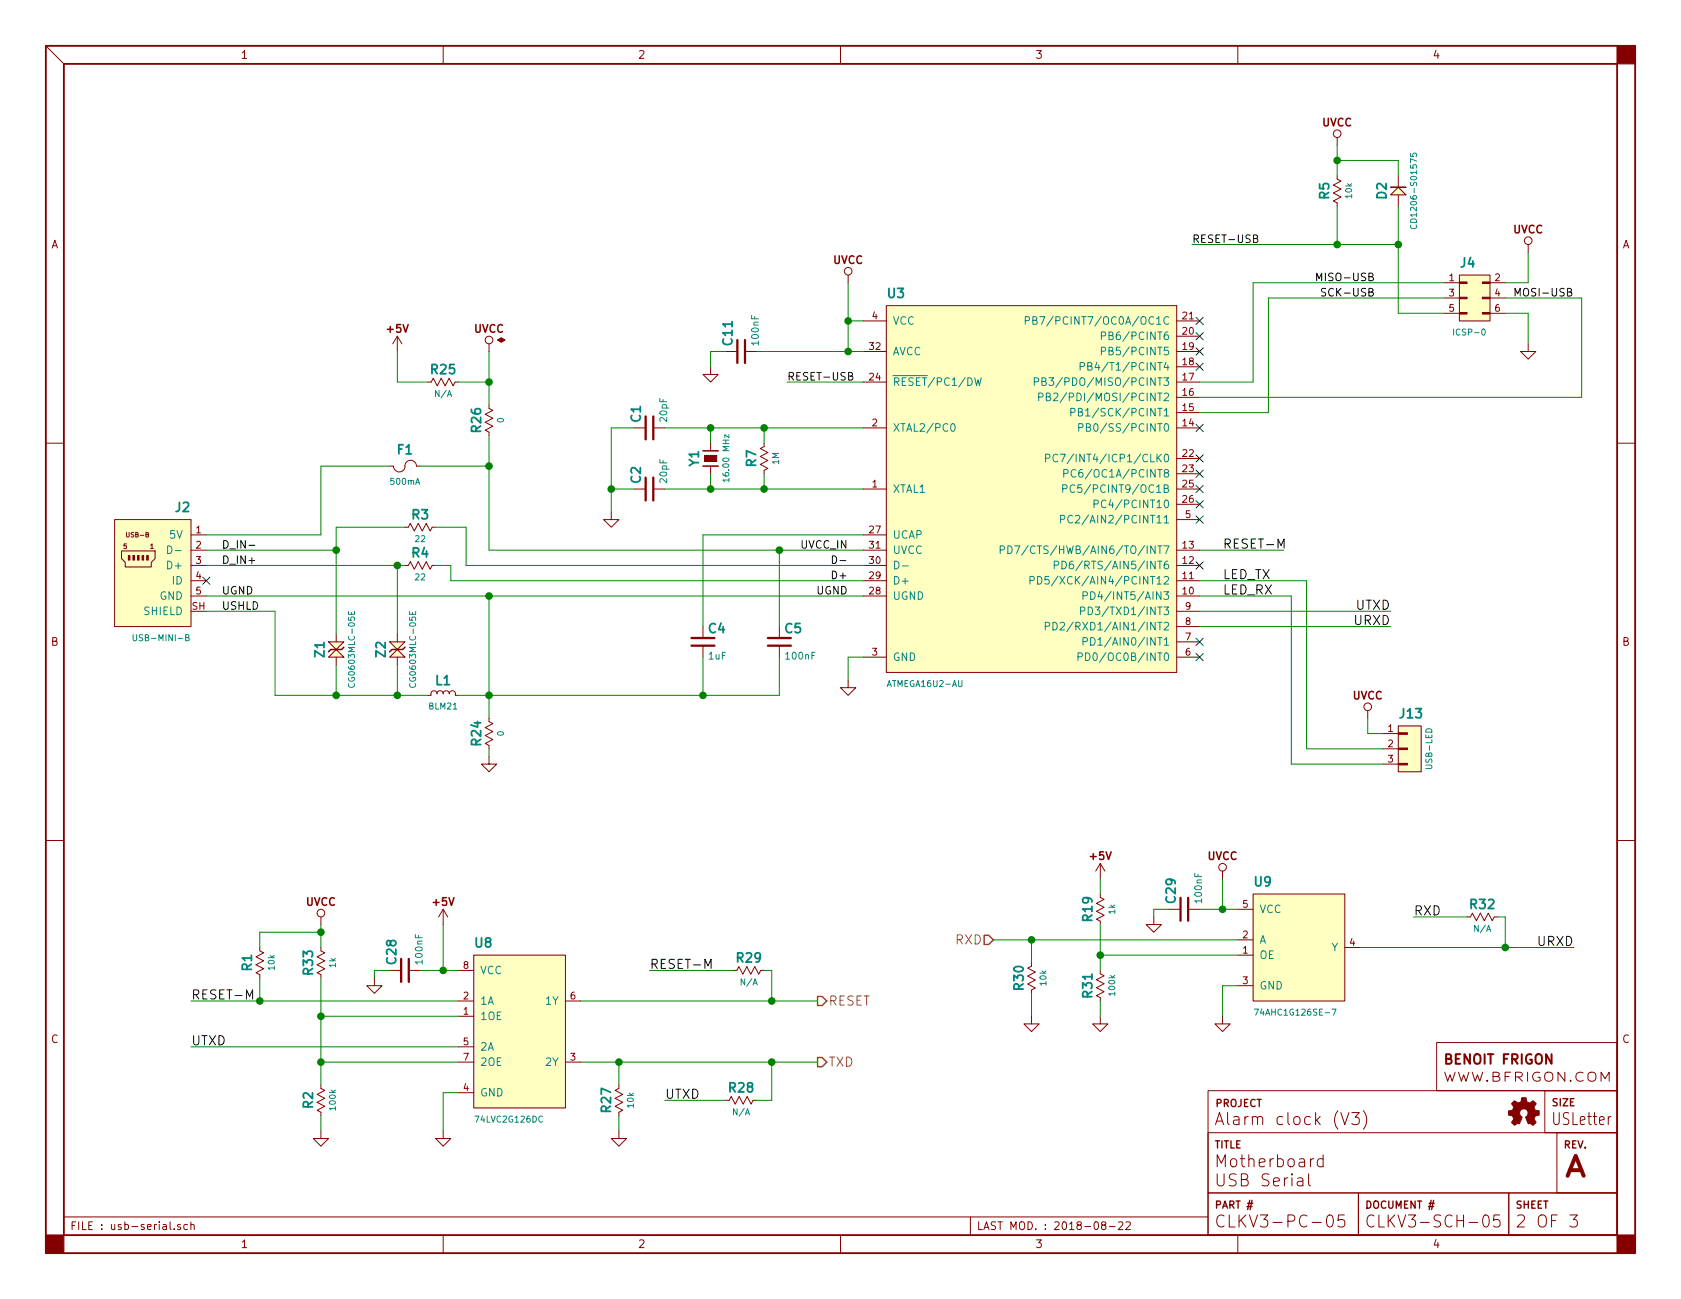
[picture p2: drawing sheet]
<svg xmlns="http://www.w3.org/2000/svg" width="279mm" height="216mm" viewBox="0 0 279 216" stroke-linecap="round" stroke-linejoin="round" font-family="sans-serif">
<g fill="none" stroke="#840000" stroke-width=".17">
<path d="M7.6 7.6l3 3M73.7 7.6v3M139.7 7.6v3M205.7 7.6v3M222.2 29.2v.6l.7 .3-1.3 .7 1.3 .6-1.3 .7 1.3 .6-1.3 .7 .6 .3v.6M222.2 22.9v1.2M232.4 31.1l1.3 1.3h-2.6zM232.4 29.2v1.9M232.4 32.4v1.9M66 55.9v2.5M66 55.9l-.7 1.3M66 55.9l.8 1.3"/>
<path d="M81.3 57.2v1.2M120.6 58.4h2M123.8 58.4h1.9M141 45.7v1.3M143.5 58.4h3.8M143.5 53.3h3.8M147.3 50.8h48.3v61h-48.3zM195.6 58.4h3.8M195.6 55.9h3.8M195.6 53.3h3.8M240 47h2.6M240 49.5h2.6"/>
<path d="M240 52.1h2.6M242.6 45.7h5v7.6h-5zM247.6 47h2.6M247.6 49.5h2.6M247.6 52.1h2.6M254 57.2v1.2h1.3l-1.3 1.3-1.3-1.3h1.3M254 40.6v1.3M7.6 73.7h3M64.8 77.5h.6a.98 .98 0 0 0 1.1 .9 .98 .98 0 0 0 .8-1.2 .96 .96 0 0 1 1.1-.7 .96 .96 0 0 1 .8 1h.6M71.1 63.5h.6l.3-.6 .7 1.2 .6-1.2 .7 1.2 .7-1.2 .6 1.2 .3-.6h.6M81.3 67.3v.6l.6 .3-1.3 .7 1.3 .6-1.3 .7 1.3 .6-1.3 .7 .7 .3v.6M105.4 71.1h1.9"/>
<path d="M108.6 71.1h1.9M118.1 61v1.2h1.3l-1.3 1.3-1.3-1.3h1.3M118.1 73.7v1.2M118.1 77.5v1.2M127 73.7v.5l-.6 .3 1.2 .7-1.2 .7 1.2 .6-1.2 .7 1.2 .7-.6 .3v.5M143.5 71.1h3.8M143.5 63.5h3.8M195.6 71.1h3.8M195.6 68.6h3.8M195.6 66h3.8M195.6 63.5h3.8M195.6 61h3.8"/>
<path d="M195.6 76.2h3.8M195.6 78.7h3.8M268.8 73.7h3M19 86.4h12.7v17.7h-12.7zM20.2 91.6h5.6v1.2l-.7 .7v.7h-4.3v-.7l-.6-.7zM31.7 88.9h2.6M31.7 91.4h2.6M31.7 94h2.6M31.7 96.5h2.6M31.7 99.1h2.6M67.3 87.6h.6l.3-.6 .7 1.3 .6-1.3 .7 1.3 .6-1.3 .7 1.3 .3-.7h.6M67.3 94h.6l.3-.7 .7 1.3 .6-1.3 .7 1.3 .6-1.3 .7 1.3 .3-.6h.6"/>
<path d="M101.6 85.1v1.3h1.3l-1.3 1.2-1.3-1.2h1.3M105.4 81.3h1.9M108.6 81.3h1.9M143.5 88.9h3.8M143.5 91.4h3.8M143.5 94h3.8M143.5 96.5h3.8M143.5 99.1h3.8M143.5 81.3h3.8M195.6 91.4h3.8M195.6 94h3.8M195.6 96.5h3.8"/>
<path d="M195.6 99.1h3.8M195.6 81.3h3.8M195.6 83.8h3.8M195.6 86.4h3.8M54.6 109.2l1.3-1.2 1.2 1.2zM54.6 106.7h2.5l-1.2 1.3zM55.9 105.4v1.3M55.9 109.2v1.3M64.8 109.2l1.2-1.2 1.3 1.2zM64.8 106.7h2.5l-1.3 1.3zM66 105.4v1.3M66 109.2v1.3"/>
<path d="M71.1 115.6h.5a.54 .54 0 0 1 .4-.8 .54 .54 0 0 1 .6 .5v-.1a.51 .51 0 0 1 .6-.4 .51 .51 0 0 1 .5 .5v-.1a.51 .51 0 0 1 .5-.4 .51 .51 0 0 1 .5 .5 .54 .54 0 0 1 .6-.5 .54 .54 0 0 1 .4 .8h.5M81.3 119.4v.5l.6 .4-1.3 .6 1.3 .7-1.3 .7 1.3 .6-1.3 .7 .7 .3v.6M116.8 104.1v1.9M116.8 107.3v1.9M129.5 104.1v1.9M129.5 107.3v1.9M141 113v1.3h1.2l-1.2 1.3-1.3-1.3h1.3M143.5 109.2h3.8M195.6 109.2h3.8M195.6 106.7h3.8M195.6 104.1h3.8M195.6 101.6h3.8"/>
<path d="M227.3 118.1v1.3M7.6 139.7h3M81.3 125.7v1.3h1.2l-1.2 1.3-1.3-1.3h1.3M229.9 121.9h2.5M229.9 124.5h2.5M229.9 127h2.5M232.4 120.7h3.8v7.6h-3.8zM268.8 139.7h3M43.2 157.5v.5l.6 .4-1.3 .6 1.3 .7-1.3 .7 1.3 .6-1.3 .7 .7 .3v.6M53.3 157.5v.5l.7 .4-1.3 .6 1.3 .7-1.3 .7 1.3 .6-1.3 .7 .6 .3v.6M53.3 152.4v1.3M73.7 151.1v2.6"/>
<path d="M73.7 151.1l-.8 1.3M73.7 151.1l.7 1.3M78.7 158.8h15.3v25.4h-15.3zM182.9 148.6v.5l.6 .4-1.3 .6 1.3 .7-1.3 .7 1.3 .6-1.3 .7 .7 .3v.6M182.9 143.5l-.8 1.3M182.9 143.5v2.6M182.9 143.5l.7 1.3M191.8 152.4v1.3h1.2l-1.2 1.2-1.3-1.2h1.3M194.3 151.1h1.9M197.5 151.1h1.9M203.2 144.8v1.3M205.7 158.8h2.6"/>
<path d="M205.7 156.2h2.6M205.7 151.1h2.6M208.3 148.6h15.2v17.8h-15.2zM223.5 157.5h2.6M243.8 152.4h.6l.3-.6 .7 1.2 .6-1.2 .7 1.2 .7-1.2 .6 1.2 .4-.6h.5M62.2 162.6v1.2h1.3l-1.3 1.3-1.2-1.3h1.2M64.8 161.3h1.9M67.9 161.3h1.9M76.2 168.9h2.5M76.2 166.4h2.5M76.2 176.5h2.5M76.2 174h2.5"/>
<path d="M76.2 161.3h2.5M94 166.4h2.5M94 176.5h2.5M121.9 161.3h.6l.3-.6 .7 1.2 .6-1.2 .7 1.2 .7-1.2 .6 1.2 .3-.6h.6M171.4 160v.6l-.6 .3 1.3 .7-1.3 .6 1.3 .7-1.3 .7 1.3 .6-.7 .3v.6M171.4 168.9v1.3h1.3l-1.3 1.3-1.2-1.3h1.2M182.9 161.3v.5l.6 .4-1.3 .6 1.3 .7-1.3 .7 1.3 .6-1.3 .7 .7 .3v.6M182.9 168.9v1.3h1.2l-1.2 1.3-1.3-1.3h1.3M203.2 168.9v1.3h1.3l-1.3 1.3-1.3-1.3h1.3M205.7 163.8h2.6M238.8 173.3h30v8h-30zM53.3 180.3v.6l.7 .3-1.3 .7 1.3 .6-1.3 .7 1.3 .7-1.3 .6 .6 .4v.5"/>
<path d="M53.3 188v1.2h1.3l-1.3 1.3-1.2-1.3h1.2M73.7 188v1.2h1.2l-1.2 1.3-1.3-1.3h1.3M76.2 181.6h2.5M102.9 180.3v.6l-.7 .3 1.3 .7-1.3 .6 1.3 .7-1.3 .7 1.3 .6-.6 .4v.5M102.9 188v1.2h1.2l-1.2 1.3-1.3-1.3h1.3M120.6 182.9h.6l.3-.7 .7 1.3 .7-1.3 .6 1.3 .7-1.3 .6 1.3 .4-.6h.5M200.8 188.3h68v10h-68zM200.8 181.3h68v24h-68zM200.8 198.3h25v7h-25zM202.3 193.9v-2l.7 1.4 .7-1.4v2M202.3 195.1v1.6l.4 .4 .6-.1 .2-.3v-1.6M204.7 192.7a.54 .54 0 0 1 .9 .3v.5a.54 .54 0 0 1-.6 .4 .54 .54 0 0 1-.5-.4v-.5z"/>
<path d="M205.5 195.2l-.8-.1a.48 .48 0 0 0-.4 .5 .48 .48 0 0 0 .4 .4 .73 .73 0 0 1 .8 .5 .49 .49 0 0 1-.4 .6l-.8-.1M206.1 192.6h.8M206.3 196h.7a.48 .48 0 0 0 .4-.4 .48 .48 0 0 0-.4-.5h-.7v2h.8a.55 .55 0 0 0 .4-.6 .55 .55 0 0 0-.5-.5M206.4 191.9v1.7l.1 .2 .4 .1M207.6 192.8a.5 .5 0 0 1 .8 .1v1M207.6 191.9v2M209.3 193.2l1-.1-.1-.4-.6-.1-.3 .3 .1 .9 .2 .1 .6-.1M210.9 195.2l-.7-.1a.48 .48 0 0 0-.4 .5 .48 .48 0 0 0 .4 .4 .7 .7 0 0 1 .7 .7l-.4 .4-.7-.1M211.1 192.6v1.3M211.7 192.6l-.4 .1-.2 .3M211.7 196.4l.9-.2-.1-.3-.5-.1-.3 .2 .1 1 .2 .1 .5-.1M212.3 192.7l.6-.1 .4 .4v.5l-.2 .3-.2 .1-.6-.1"/>
<path d="M212.3 191.9v2M213.5 195.8v1.3M214.1 195.8l-.4 .1-.2 .2M214.2 192.8a.53 .53 0 0 1 .5-.2 .53 .53 0 0 1 .4 .4v.5a.54 .54 0 0 1-.5 .4 .54 .54 0 0 1-.5-.4zM214.7 195.1v.1h.1l-.1-.1v.2M214.7 195.8v1.3M215.7 195.9l.2-.1 .6 .1 .1 .1v1.1M216 192.7l.2-.1 .5 .1 .1 .2v1M216.6 196.2l-.7 .1a.39 .39 0 0 0-.3 .4 .39 .39 0 0 0 .3 .4l.7-.1M216.8 193.1l-.6 .1a.39 .39 0 0 0-.3 .3 .39 .39 0 0 0 .3 .4l.6-.1M217.5 195.1v1.7l.3 .3M217.8 192.6v1.3"/>
<path d="M218.4 192.6a.5 .5 0 0 0-.6 .4M219.9 192.7l-.6-.1-.4 .4v.5l.2 .3 .2 .1 .6-.1M219.9 191.9v2M222.9 184.9l.6 2 .7-2M224.7 184.9h1.2l-.7 .8a.59 .59 0 0 1 .7 .4v.4l-.2 .3-.7 .1-.3-.2M225.8 198.3h25v7h-25zM226.6 184.6a2.37 2.37 0 0 1 0 3.1M250.8 198.3h18v7h-18zM256.8 181.3h12v7h-12zM258.8 188.3h10v10h-10zM267.8 185.6l-.3 .1-.2 .3M7.6 205.7h3"/>
<path d="M10.6 202.3h190.2M29 204.2v.2M30 203.6l-.3-.1-.2 .2 .1 .2 .4 .1v.3h-.5M31.2 203.6l-.4-.1-.2 .2v.5l.2 .2 .4-.1M31.7 203.6h.5l.1 .8M31.7 203.1v1.3M73.7 205.3v3M139.7 205.3v3M161.3 202.3v3M183.3 203.6l-.2-.1v-.3l.2-.1h.4l.1 .2-.1 .2-.4 .1-.2 .3v.3l.2 .2h.3l.2-.3v-.2l-.2-.3M184.4 203.9h.9M185.9 203.2l.5-.1 .2 .1v.2l-.7 1h.7"/>
<path d="M187.1 203.2l.5-.1 .2 .1 .1 .2-.8 1h.8M205.7 205.3v3M220.7 202.1a.47 .47 0 0 1 .5-.2 .47 .47 0 0 1 .3 .4 1.04 1.04 0 0 1-.5 1.6 1.23 1.23 0 0 1-.3-1.8zM223.4 201.9h-.9l-.1 1 .3-.2h.4l.3 .2v.8l-.3 .2h-.4l-.3-.2M246.6 202.1a.45 .45 0 0 1 .5-.2 .45 .45 0 0 1 .3 .4 1.05 1.05 0 0 1-.5 1.6 1.29 1.29 0 0 1-.3-1.8zM249.3 201.9h-1l-.1 1 .3-.2h.5l.3 .2v.8l-.3 .2h-.5l-.3-.2M260.9 201.9h1.3l-.7 .8a.59 .59 0 0 1 .7 .4v.5l-.4 .3h-.6l-.3-.2M268.8 205.7h3"/>
<circle cx="222.2" cy="22.2" r=".63"/>
<circle cx="81.3" cy="56.5" r=".63"/>
<circle cx="141" cy="45.1" r=".63"/>
<circle cx="254" cy="40" r=".63"/>
<circle cx="227.3" cy="117.5" r=".63"/>
<circle cx="53.3" cy="151.8" r=".63"/>
<circle cx="203.2" cy="144.1" r=".63"/>
</g>
<path d="M237.5 200h.9" fill="none" stroke="#840000" stroke-width=".23"/>
<path d="M7.6 7.6h264.2v200.7h-264.2zM10.6 10.6h258.2v194.7h-258.2z" fill="none" stroke="#840000" stroke-width=".3"/>
<g fill="#840000" stroke="#840000" stroke-width=".17">
<path d="M7.6 205.3h3v3h-3z"/>
<path d="M268.8 205.3h3v3h-3z"/>
<path d="M268.8 7.6h3v3h-3z"/>
<path d="M251.5 183.2a.29 .29 0 0 1 .2-.2 .29 .29 0 0 1 .3 .1l.3 .2a.66 .66 0 0 0 .6-.8v-.1h.7l.1 .4a.56 .56 0 0 0 .4 .5 .56 .56 0 0 0 .7-.3 .49 .49 0 0 1 .4 .3 .49 .49 0 0 1-.2 .6v.1a.54 .54 0 0 0 .7 .6h.1v.5a.3 .3 0 0 1-.1 .3 .3 .3 0 0 1-.3 0l-.2 .1-.2 .5 .1 .3a.28 .28 0 0 1 .2 .3 .28 .28 0 0 1-.2 .2l-.3 .2-.5-.3-.3 .1-.4-1.1a.73 .73 0 0 0 .4-1 .73 .73 0 0 0-1.1-.3 .73 .73 0 0 0-.1 1.1l.2 .2-.4 1.1-.3-.1-.3 .1a.3 .3 0 0 1-.3 .2 .3 .3 0 0 1-.2-.2l-.3-.3 .4-.5-.1-.4a.43 .43 0 0 0-.6-.2l-.2-.1v-.3a.27 .27 0 0 1 0-.4 .27 .27 0 0 1 .4 0l.3-.1 .2-.5-.4-.6z"/>
<path d="M24.4 92.3h.2v.8h-.2z"/>
<path d="M23.6 92.3h.3v.8h-.3z"/>
<path d="M22.9 92.3h.2v.8h-.2z"/>
<path d="M22.1 92.3h.3v.8h-.3z"/>
<path d="M21.3 92.3h.3v.8h-.3z"/>
<path d="M242.6 51.9h1.2v.3h-1.2z"/>
<path d="M242.6 49.4h1.2v.3h-1.2z"/>
<path d="M242.6 46.9h1.2v.2h-1.2z"/>
<path d="M246.4 51.9h1.2v.3h-1.2z"/>
<path d="M246.4 49.4h1.2v.3h-1.2z"/>
<path d="M246.4 46.9h1.2v.2h-1.2z"/>
<path d="M117.1 75.7h2v1h-2z"/>
<path d="M232.4 126.9h1.5v.2h-1.5z"/>
<path d="M232.4 124.3h1.5v.3h-1.5z"/>
<path d="M232.4 121.8h1.5v.2h-1.5z"/>
<path d="M82.7 56.5l.6-.4 .6 .4-.6 .4z"/>
</g>
<g fill="#ffffc2" stroke="#ffffc2" stroke-width=".17">
<path d="M19 86.4h12.7v17.7h-12.7z"/>
<path d="M147.3 50.8h48.3v61h-48.3z"/>
<path d="M242.6 45.7h5v7.6h-5z"/>
<path d="M54.6 109.2l1.3-1.2 1.2 1.2z"/>
<path d="M54.6 106.7h2.5l-1.2 1.3z"/>
<path d="M64.8 109.2l1.2-1.2 1.3 1.2z"/>
<path d="M64.8 106.7h2.5l-1.3 1.3z"/>
<path d="M232.4 120.7h3.8v7.6h-3.8z"/>
<path d="M232.4 31.1l1.3 1.3h-2.6z"/>
<path d="M78.7 158.8h15.3v25.4h-15.3z"/>
<path d="M208.3 148.6h15.2v17.8h-15.2z"/>
</g>
<g fill="none" stroke="#008484" stroke-width=".17">
<path d="M234.4 25.5v.5h.5l-.1-.1 .1-.3 .1-.1h.4l.1 .2-.1 .3M234.5 37.4a.47 .47 0 0 0 .4 .6 .47 .47 0 0 0 .5-.6M170.4 53.3l.6-.1 .1-.4-.2-.2h-.5v1.3M171.7 53.2h.5l.1-.2v-.2l-.2-.2h-.4v1.3h.5l.1-.1 .1-.3-.3-.3M172.8 52.6h.9l-.6 1.3M183.1 58.4l.6-.1v-.5l-.2-.1h-.4v1.3M183.1 55.8l.6-.1v-.4l-.2-.1h-.4v1.2M121.2 79.8h-1.1l.3 .3M121.2 72.2v.6l-.7-.6v.6M121.2 79.5v.6M158.1 70.5l.2-.1a.67 .67 0 0 1 .5 .6 .67 .67 0 0 1-.5 .7l-.2-.2-.1-.3zM162 62.8l.3 1.3 .3-1 .2 1 .3-1.3"/>
<path d="M171.9 63.4l.7-.1v-.4l-.2-.1h-.5v1.3M172.6 66l.7-.1 .1-.1-.1-.3-.2-.2h-.5v1.3M173.2 63.4l.5-.1 .2-.2-.1-.2-.2-.1h-.4v1.3h.5l.2-.2v-.3l-.3-.2M173.8 76.1h.6l.1-.2-.1-.3-.1-.1h-.5v1.3M173.9 65.9h.5l.2-.2-.1-.2-.2-.2h-.4v1.3h.5l.3-.2v-.2l-.4-.3M174.3 62.8h.8l-.4 .5 .4 .1v.4l-.2 .3-.6-.2M175.1 65.5l.5-.2 .2 .4v.2l-.7 .7h.7M175.8 75.6a.51 .51 0 0 0-.6 0 .51 .51 0 0 0-.2 .6 .46 .46 0 0 0 .3 .5 .46 .46 0 0 0 .5-.1M176.2 75.5h.9l-.6 1.3M176.8 78.7l.6-.1 .1-.1v-.3l-.2-.2h-.5v1.3M178 68.5l.6-.1v-.4l-.1-.1h-.5v1.2M178.8 78.2a.51 .51 0 0 0-.6 0 .51 .51 0 0 0-.2 .6 .46 .46 0 0 0 .3 .5 .46 .46 0 0 0 .5-.1"/>
<path d="M179.2 68.5l.6-.1 .1-.2-.1-.2-.1-.1h-.5v1.2h.5l.2-.1 .1-.3-.3-.2M179.3 71.1l.6-.1 .1-.5-.2-.1h-.5v1.3M179.5 60.9l.7-.1v-.4l-.2-.2h-.5v1.3M180.6 71h.5l.1-.2v-.3l-.2-.1h-.4v1.3h.5l.1-.1 .1-.4-.3-.2M180.8 60.9l.6-.1 .1-.2-.1-.2-.2-.2h-.4v1.3h.5l.2-.1v-.3l-.3-.2M27.9 90.7a.64 .64 0 0 1 .7 .7 .64 .64 0 0 1-.7 .6zM29.1 91.5h1M148.7 93.3a.64 .64 0 0 1 .7 .6 .64 .64 0 0 1-.7 .6zM150 94.1h1M166.2 91.4l.7-.1v-.4l-.2-.2h-.5v1.3M167.5 90.7a.64 .64 0 0 1 .7 .7 .64 .64 0 0 1-.7 .6zM168.7 90.7h.8l-.5 1.3"/>
<path d="M170.9 90.7l-1.1 1.6M171.2 96.5l.6-.1 .1-.5-.2-.1h-.5v1.3M172.5 95.8a.64 .64 0 0 1 .7 .6 .64 .64 0 0 1-.7 .7zM174.3 95.8h-.6v.6l.2-.1 .4 .1v.6l-.1 .1-.5-.1M175.2 93.9l.7-.1v-.4l-.2-.1h-.5v1.2M176.3 86.3h.6v-.5l-.1-.2h-.5v1.3M176.5 93.3a.64 .64 0 0 1 .7 .6 .64 .64 0 0 1-.7 .6zM176.6 81.2h.6l.2-.2-.1-.3-.2-.1h-.5v1.2M178.3 85.8a.55 .55 0 0 0-.8 .1 .55 .55 0 0 0 0 .7l.4 .3 .4-.1M178.3 93.3l-.4 .1-.2 .4 .1 .6 .2 .1h.3l.2-.2-.2-.5h-.3l-.3 .2M178.6 80.7a.51 .51 0 0 0-.6 0 .51 .51 0 0 0-.1 .6l.2 .5h.3l.2-.1M180 99l.7-.1v-.4l-.2-.2h-.5v1.3"/>
<path d="M181.3 98.3a.64 .64 0 0 1 .7 .7 .64 .64 0 0 1-.7 .6zM181.8 83.8l.6-.1 .1-.5-.2-.1h-.5v1.3M22.1 105.5v.8l.2 .2h.3l.1-.2v-.8M30.9 106l.4-.1v-.3l-.4-.1v1h.4l.1-.4-.2-.1M57.9 101.6v.5h1v-.5M58 113.6a.46 .46 0 0 0 .4 .7 .46 .46 0 0 0 .4-.7M58.4 101.8v.3M68.1 101.6v.5h1v-.5M68.1 113.6a.46 .46 0 0 0 .5 .7 .46 .46 0 0 0 .4-.7M68.6 101.8v.3M173.7 104.1l.6-.1 .1-.4-.2-.2h-.5v1.3M175 103.4a.64 .64 0 0 1 .7 .7 .64 .64 0 0 1-.7 .6z"/>
<path d="M176.2 103.6l.5-.2 .2 .4v.2l-.8 .7h.8M179.2 109.2l.6-.1 .1-.2-.1-.3-.1-.1h-.5v1.3M179.6 101.5h.6l.1-.5-.2-.1h-.5v1.3M180 106.6l.7-.1v-.4l-.2-.1h-.5v1.2M180.4 108.5a.64 .64 0 0 1 .8 .6 .64 .64 0 0 1-.8 .7zM180.9 100.9a.64 .64 0 0 1 .7 .6 .64 .64 0 0 1-.7 .7zM181.3 106a.64 .64 0 0 1 .7 .6 .64 .64 0 0 1-.7 .6zM208.5 167.7h.7l-.5 1M221.4 167.7h.7l-.5 1"/>
</g>
<path d="M231.1 31.1h2.6M116.8 77.5h2.6M116.8 74.9h2.6M57.1 107.6l-.3 .4h-1.8l-.4 .3M67.3 107.6l-.4 .4h-1.7l-.4 .3" fill="none" stroke="#840000" stroke-width=".25"/>
<g fill="none" stroke="#840000" stroke-width=".38">
<path d="M122.6 56.5v3.8M123.8 56.5v3.8M107.3 69.2v3.8M107.3 79.4v3.8M108.6 69.2v3.8M108.6 79.4v3.8M114.9 107.3h3.8M114.9 106h3.8M127.6 107.3h3.8M127.6 106h3.8M66.7 159.4v3.8M67.9 159.4v3.8"/>
<path d="M196.2 149.2v3.8M197.5 149.2v3.8"/>
</g>
<path d="M208.4 39.6h.5l.1-.2-.1-.2-.1-.2h-.4v1.3h.4l.2-.1 .1-.3-.3-.3M218.8 46.7v-1.3l.5 .9 .4-.9v1.3M220.3 48l-.4-.1-.2 .2v.4l.6 .2v.3l-.2 .2-.5-.1M260.5 48.5h.6v-.4l-.1-.2h-.5v1.3h.5l.3-.2v-.2l-.3-.3M141 62.5h.6l.1-.2-.1-.3-.1-.1h-.5v1.3h.5l.2-.2 .1-.3-.3-.2M41.4 90.6h.9M138.4 92.4a.64 .64 0 0 1 .7 .6 .64 .64 0 0 1-.7 .6zM139.6 93.2h1M212.4 91.1v-1.5l.5 1.1 .5-1.1v1.5M41 166v-1.5l.5 1.1 .5-1.1v1.5M117.2 161v-1.6l.5 1.1 .5-1.1v1.6" fill="none" stroke="#000" stroke-width=".17"/>
<g fill="none" stroke="#008400" stroke-width=".17">
<path d="M222.2 24.1v5.1M222.2 34.3v6.3M222.2 26.7h10.2v2.5M232.4 34.3v17.8h7.6M66 58.4v5.1h5.1M81.3 58.4v8.9M120.6 58.4h-2.5v2.6M125.7 58.4h17.8M141 53.3h2.5M141 47v11.4M198.1 40.6h34.3M240 47h-31.7v16.5h-8.9"/>
<path d="M240 49.5h-29.2v19.1h-11.4M250.2 49.5h12.7v16.5h-63.5M250.2 52.1h3.8v5.1M254 41.9v5.1h-3.8M64.8 77.5h-11.5v11.4h-19M69.8 77.5h11.5M76.2 63.5h5.1M81.3 72.4v19h62.2M105.4 71.1h-3.8v14M110.5 71.1h33M118.1 71.1v2.6M118.1 78.7v2.6"/>
<path d="M127 71.1v2.6M127 78.7v2.6M130.8 63.5h12.7M34.3 94h33M34.3 91.4h21.6M34.3 99.1h109.2M66 94v11.4M67.3 87.6h-11.4v17.8M72.4 94h2.5v2.5h68.6M72.4 87.6h5.1v6.4h66M81.3 99.1v20.3M101.6 81.3h3.8"/>
<path d="M110.5 81.3h33M129.5 91.4v12.7M143.5 88.9h-26.7v15.2M199.4 91.4h14M199.4 96.5h17.8v28h12.7M199.4 99.1h15.2v27.9h15.3M34.3 101.6h11.4v14h25.4M55.9 110.5v5.1M66 110.5v5.1M116.8 109.2v6.4M129.5 109.2v6.4h-53.3M143.5 109.2h-2.5v3.8"/>
<path d="M199.4 101.6h31.7M199.4 104.1h31.7M227.3 119.4v2.5h2.6M81.3 124.5v1.2M53.3 153.7v3.8M53.3 154.9h-10.1v2.6M73.7 153.7v7.6M165.1 156.2h40.6M171.4 156.2v3.8M182.9 158.8h22.8M182.9 146.1v2.5M182.9 153.7v7.6"/>
<path d="M194.3 151.1h-2.5v1.3M199.4 151.1h6.3M203.2 146.1v5M226.1 157.5h35.5M234.9 152.4h8.9M248.9 152.4h1.3v5.1M31.7 166.4h44.5M31.7 174h44.5M43.2 162.6v3.8M53.3 162.6v17.7M53.3 176.5h22.9M53.3 168.9h22.9"/>
<path d="M64.8 161.3h-2.6v1.3M69.8 161.3h6.4M96.5 166.4h39.4M96.5 176.5h39.4M102.9 176.5v3.8M107.9 161.3h14M127 161.3h1.3v5.1M128.3 176.5v6.4h-2.6M171.4 165.1v3.8M182.9 166.4v2.5M205.7 163.8h-2.5v5.1M53.3 185.4v2.6"/>
<path d="M76.2 181.6h-2.5v6.4M102.9 185.4v2.6M110.5 182.9h10.1"/>
</g>
<g fill="#008400" stroke="#008400" stroke-width=".25">
<circle cx="118.1" cy="71.1" r=".51"/>
<circle cx="101.6" cy="81.3" r=".51"/>
<circle cx="66" cy="94" r=".51"/>
<circle cx="55.9" cy="91.4" r=".51"/>
<circle cx="55.9" cy="115.6" r=".51"/>
<circle cx="66" cy="115.6" r=".51"/>
<circle cx="129.5" cy="91.4" r=".51"/>
<circle cx="81.3" cy="115.6" r=".51"/>
<circle cx="127" cy="71.1" r=".51"/>
<circle cx="141" cy="58.4" r=".51"/>
<circle cx="141" cy="53.3" r=".51"/>
<circle cx="118.1" cy="81.3" r=".51"/>
<circle cx="127" cy="81.3" r=".51"/>
<circle cx="116.8" cy="115.6" r=".51"/>
<circle cx="81.3" cy="99.1" r=".51"/>
<circle cx="222.3" cy="40.6" r=".51"/>
<circle cx="232.4" cy="40.6" r=".51"/>
<circle cx="222.3" cy="26.7" r=".51"/>
<circle cx="102.9" cy="176.5" r=".51"/>
<circle cx="43.2" cy="166.4" r=".51"/>
<circle cx="171.5" cy="156.2" r=".51"/>
<circle cx="73.7" cy="161.3" r=".51"/>
<circle cx="203.2" cy="151.1" r=".51"/>
<circle cx="128.3" cy="176.5" r=".51"/>
<circle cx="128.3" cy="166.4" r=".51"/>
<circle cx="250.2" cy="157.5" r=".51"/>
<circle cx="53.3" cy="176.5" r=".51"/>
<circle cx="81.3" cy="63.5" r=".51"/>
<circle cx="81.3" cy="77.5" r=".51"/>
<circle cx="53.3" cy="154.9" r=".51"/>
<circle cx="53.3" cy="168.9" r=".51"/>
<circle cx="182.9" cy="158.8" r=".51"/>
</g>
<g fill="none" stroke="#000084" stroke-width=".17">
<path d="M198.8 52.7l1.2 1.2M198.8 55.3l1.2 1.2M198.8 57.8l1.2 1.2M200 52.7l-1.2 1.2M200 55.3l-1.2 1.2M200 57.8l-1.2 1.2M198.8 60.4l1.2 1.2M198.8 70.5l1.2 1.2M198.8 75.6l1.2 1.2M198.8 78.1l1.2 1.2M200 60.4l-1.2 1.2M200 70.5l-1.2 1.2"/>
<path d="M200 75.6l-1.2 1.2M200 78.1l-1.2 1.2M33.7 95.9l1.2 1.2M34.9 95.9l-1.2 1.2M198.8 80.7l1.2 1.2M198.8 83.2l1.2 1.2M198.8 85.8l1.2 1.2M198.8 93.4l1.2 1.2M200 80.7l-1.2 1.2M200 83.2l-1.2 1.2M200 85.8l-1.2 1.2M200 93.4l-1.2 1.2"/>
<path d="M198.8 106.1l1.2 1.2M198.8 108.6l1.2 1.2M200 106.1l-1.2 1.2M200 108.6l-1.2 1.2M219.1 158.1l1.2 1.3M220.3 158.1l-1.2 1.3"/>
</g>
<path d="M163.6 155.4h.7l.8 .8-.8 .8h-.7zM135.9 165.6h.8l.7 .8-.7 .7h-.8zM135.9 175.8h.8l.7 .7-.7 .8h-.8z" fill="none" stroke="#848400" stroke-width=".25"/>
<text font-size="4.6" fill="#840000" x="259.8" y="195.6">A</text>
<g font-size="2.8" fill="#840000">
<text x="201.8" y="187">Alarm clock (V3)</text>
<text x="257.8" y="187">USLetter</text>
<text x="201.8" y="204">CLKV3-PC-05</text>
<text x="226.8" y="204">CLKV3-SCH-05</text>
<text x="251.8" y="204">2 OF 3</text>
</g>
<text font-size="2.2" fill="#840000" x="239.8" y="176.9">BENOIT FRIGON</text>
<g font-size="2.1" fill="#008484">
<text x="220.9" y="33.1" transform="rotate(-90 220.9 33.1)">R5</text>
<text x="230.5" y="33.1" transform="rotate(-90 230.5 33.1)">D2</text>
<text x="242.8" y="44.4">J4</text>
<text x="147.6" y="49.5">U3</text>
<text x="121.7" y="57.3" transform="rotate(-90 121.7 57.3)">C11</text>
<text x="71.7" y="62.2">R25</text>
<text x="80" y="71.8" transform="rotate(-90 80 71.8)">R26</text>
<text x="106.5" y="70.1" transform="rotate(-90 106.5 70.1)">C1</text>
<text x="66.1" y="75.5">F1</text>
<text x="116.2" y="77.5" transform="rotate(-90 116.2 77.5)">Y1</text>
<text x="125.7" y="77.5" transform="rotate(-90 125.7 77.5)">R7</text>
<text x="106.5" y="80.3" transform="rotate(-90 106.5 80.3)">C2</text>
<text x="29.2" y="85.1">J2</text>
<text x="68.5" y="86.3">R3</text>
<text x="68.5" y="92.7">R4</text>
<text x="117.8" y="105.2">C4</text>
<text x="130.5" y="105.2">C5</text>
<text x="53.9" y="109.2" transform="rotate(-90 53.9 109.2)">Z1</text>
<text x="64.1" y="109.2" transform="rotate(-90 64.1 109.2)">Z2</text>
<text x="72.4" y="113.9">L1</text>
<text x="232.8" y="119.4">J13</text>
<text x="80" y="123.9" transform="rotate(-90 80 123.9)">R24</text>
<text x="208.5" y="147.3">U9</text>
<text x="181.6" y="153.1" transform="rotate(-90 181.6 153.1)">R19</text>
<text x="195.4" y="150" transform="rotate(-90 195.4 150)">C29</text>
<text x="244.4" y="151.1">R32</text>
<text x="41.9" y="161.3" transform="rotate(-90 41.9 161.3)">R1</text>
<text x="52" y="162" transform="rotate(-90 52 162)">R33</text>
<text x="65.9" y="160.2" transform="rotate(-90 65.9 160.2)">C28</text>
<text x="79" y="157.5">U8</text>
<text x="122.5" y="160">R29</text>
<text x="170.1" y="164.5" transform="rotate(-90 170.1 164.5)">R30</text>
<text x="181.6" y="165.8" transform="rotate(-90 181.6 165.8)">R31</text>
<text x="52" y="184.2" transform="rotate(-90 52 184.2)">R2</text>
<text x="101.5" y="184.8" transform="rotate(-90 101.5 184.8)">R27</text>
<text x="121.3" y="181.6">R28</text>
</g>
<g font-size="2.1">
<text x="203.2" y="91.2">RESET-M</text>
<text x="203.2" y="96.3">LED_TX</text>
<text x="203.2" y="98.8">LED_RX</text>
<text x="225.4" y="101.3">UTXD</text>
<text x="225.1" y="103.9">URXD</text>
<text x="234.9" y="152.1">RXD</text>
<text x="107.9" y="161">RESET-M</text>
<text x="255.6" y="157.2">URXD</text>
<text x="31.7" y="166.1">RESET-M</text>
<text x="31.7" y="173.7">UTXD</text>
<text x="110.5" y="182.6">UTXD</text>
</g>
<g font-size="2.1" fill="#848400">
<text x="158.9" y="157">RXD</text>
<text x="137.7" y="167.1">RESET</text>
<text x="137.7" y="177.3">TXD</text>
</g>
<text font-size="2.1" fill="#840000" x="239.8" y="179.8">WWW.BFRIGON.COM</text>
<g font-size="1.8" fill="#840000">
<text x="40.2" y="9.8">1</text>
<text x="106.2" y="9.8">2</text>
<text x="172.2" y="9.8">3</text>
<text x="238.3" y="9.8">4</text>
<text x="219.8" y="21">UVCC</text>
<text x="8.5" y="41.3">A</text>
<text x="251.5" y="38.8">UVCC</text>
<text x="269.6" y="41.3">A</text>
<text x="138.5" y="43.9">UVCC</text>
<text x="64.4" y="55.3">+5V</text>
<text x="78.8" y="55.3">UVCC</text>
<text x="8.5" y="107.3">B</text>
<text x="269.6" y="107.3">B</text>
<text x="224.8" y="116.3">UVCC</text>
<text x="181.3" y="142.9">+5V</text>
<text x="200.7" y="142.9">UVCC</text>
<text x="50.9" y="150.5">UVCC</text>
<text x="72.1" y="150.5">+5V</text>
<text x="8.5" y="173.4">C</text>
<text x="269.6" y="173.4">C</text>
<text x="11.6" y="204.4">FILE : usb-serial.sch</text>
<text x="40.2" y="207.4">1</text>
<text x="106.2" y="207.4">2</text>
<text x="162.3" y="204.4">LAST MOD. : 2018-08-22</text>
<text x="172.2" y="207.4">3</text>
<text x="238.3" y="207.4">4</text>
</g>
<g font-size="1.8">
<text x="198.1" y="40.4">RESET-USB</text>
<text x="219.8" y="46.7">MISO-USB</text>
<text x="220.5" y="49.3">SCK-USB</text>
<text x="251.5" y="49.3">MOSI-USB</text>
<text x="130.8" y="63.2">RESET-USB</text>
<text x="36.8" y="91.2">D_IN-</text>
<text x="36.8" y="93.7">D_IN+</text>
<text x="133.2" y="91.2">UVCC_IN</text>
<text x="36.8" y="98.8">UGND</text>
<text x="36.8" y="101.3">USHLD</text>
<text x="135.8" y="98.8">UGND</text>
<text x="138.7" y="96.3">D+</text>
</g>
<g font-size="1.8" fill="#008484">
<text x="148.3" y="54">VCC</text>
<text x="173.5" y="54">PB7/PCINT7/OC0A/OC1C</text>
<text x="148.3" y="59.1">AVCC</text>
<text x="184.4" y="59.1">PB5/PCINT5</text>
<text x="184.4" y="56.5">PB6/PCINT6</text>
<text x="148.3" y="64.1">RESET/PC1/DW</text>
<text x="175" y="64.1">PB3/PDO/MISO/PCINT3</text>
<text x="181.8" y="61.6">PB4/T1/PCINT4</text>
<text x="148.3" y="71.8">XTAL2/PC0</text>
<text x="175.9" y="66.7">PB2/PDI/MOSI/PCINT2</text>
<text x="180.1" y="69.2">PB1/SCK/PCINT1</text>
<text x="181.5" y="71.8">PB0/SS/PCINT0</text>
<text x="177.3" y="76.8">PC7/INT4/ICP1/CLK0</text>
<text x="148.3" y="81.9">XTAL1</text>
<text x="178.9" y="79.4">PC6/OC1A/PCINT8</text>
<text x="178.9" y="81.9">PC5/PCINT9/OC1B</text>
<text x="28.3" y="89.5">5V</text>
<text x="148.3" y="89.5">UCAP</text>
<text x="178.8" y="87">PC2/AIN2/PCINT11</text>
<text x="183.4" y="84.5">PC4/PCINT10</text>
<text x="28.2" y="94.6">D+</text>
<text x="148.3" y="92.1">UVCC</text>
<text x="170.6" y="92.1">PD7/CTS/HWB/AIN6/TO/INT7</text>
<text x="178.3" y="94.6">PD6/RTS/AIN5/INT6</text>
<text x="26.5" y="99.7">GND</text>
<text x="28.7" y="97.2">ID</text>
<text x="148.3" y="99.7">UGND</text>
<text x="148.3" y="97.2">D+</text>
<text x="174.6" y="97.2">PD5/XCK/AIN4/PCINT12</text>
<text x="182.3" y="99.7">PD4/INT5/AIN3</text>
<text x="24" y="102.2">SHIELD</text>
<text x="177.1" y="104.8">PD2/RXD1/AIN1/INT2</text>
<text x="181.8" y="102.2">PD3/TXD1/INT3</text>
<text x="182.3" y="107.3">PD1/AIN0/INT1</text>
<text x="148.3" y="109.9">GND</text>
<text x="181.4" y="109.9">PD0/OC0B/INT0</text>
<text x="209.3" y="151.8">VCC</text>
<text x="79.8" y="161.9">VCC</text>
<text x="209.3" y="159.4">OE</text>
<text x="209.3" y="156.8">A</text>
<text x="221.3" y="158.1">Y</text>
<text x="79.8" y="167">1A</text>
<text x="90.8" y="167">1Y</text>
<text x="209.3" y="164.5">GND</text>
<text x="79.8" y="169.5">1OE</text>
<text x="79.8" y="174.6">2A</text>
<text x="79.8" y="177.2">2OE</text>
<text x="90.8" y="177.2">2Y</text>
<text x="79.8" y="182.2">GND</text>
</g>
<g font-size="1.7" fill="#840000">
<text x="201.9" y="184">PROJECT</text>
<text x="257.8" y="183.8">SIZE</text>
<text x="201.8" y="190.9">TITLE</text>
<text x="259.8" y="190.9">REV.</text>
<text x="201.8" y="200.9">PART #</text>
<text x="226.8" y="200.9">DOCUMENT #</text>
<text x="251.8" y="200.9">SHEET</text>
</g>
<g font-size="1.6" fill="#840000">
<text x="240.9" y="46.7">1</text>
<text x="248.5" y="46.7">2</text>
<text x="145" y="53.1">4</text>
<text x="196.6" y="53.1">21</text>
<text x="240.9" y="49.3">3</text>
<text x="240.9" y="51.8">5</text>
<text x="248.5" y="49.3">4</text>
<text x="248.5" y="51.8">6</text>
<text x="144.5" y="58.2">32</text>
<text x="196.6" y="58.2">19</text>
<text x="196.6" y="55.6">20</text>
<text x="144.5" y="63.2">24</text>
<text x="196.6" y="65.8">16</text>
<text x="196.6" y="63.2">17</text>
<text x="196.6" y="60.7">18</text>
<text x="145" y="70.9">2</text>
<text x="196.6" y="70.9">14</text>
<text x="196.6" y="68.3">15</text>
<text x="196.6" y="75.9">22</text>
<text x="145" y="81">1</text>
<text x="196.6" y="78.5">23</text>
<text x="196.6" y="81">25</text>
<text x="196.6" y="83.6">26</text>
<text x="32.6" y="88.6">1</text>
<text x="144.5" y="88.6">27</text>
<text x="197.1" y="86.1">5</text>
<text x="32.6" y="91.2">2</text>
<text x="32.6" y="93.7">3</text>
<text x="144.5" y="93.7">30</text>
<text x="144.5" y="91.2">31</text>
<text x="196.6" y="93.7">12</text>
<text x="196.6" y="91.2">13</text>
<text x="31.9" y="101.3">SH</text>
<text x="32.6" y="96.3">4</text>
<text x="32.6" y="98.8">5</text>
<text x="144.5" y="98.8">28</text>
<text x="144.5" y="96.3">29</text>
<text x="196.6" y="98.8">10</text>
<text x="196.6" y="96.3">11</text>
<text x="197.1" y="101.3">9</text>
<text x="197.1" y="106.4">7</text>
<text x="197.1" y="103.9">8</text>
<text x="145" y="109">3</text>
<text x="197.1" y="109">6</text>
<text x="230.7" y="121.7">1</text>
<text x="230.7" y="124.2">2</text>
<text x="230.7" y="126.7">3</text>
<text x="206.6" y="156">2</text>
<text x="206.6" y="150.9">5</text>
<text x="77" y="161">8</text>
<text x="206.6" y="158.5">1</text>
<text x="224.4" y="157.2">4</text>
<text x="77" y="166.1">2</text>
<text x="94.8" y="166.1">6</text>
<text x="206.6" y="163.6">3</text>
<text x="77" y="168.7">1</text>
<text x="77" y="173.7">5</text>
<text x="77" y="176.3">7</text>
<text x="94.8" y="176.3">3</text>
<text x="77" y="181.4">4</text>
</g>
<g font-size="1.6" fill="#008484">
<text x="126.1" y="57.2" transform="rotate(-90 126.1 57.2)">100nF</text>
<text x="110.9" y="70" transform="rotate(-90 110.9 70)">20pF</text>
<text x="110.9" y="80.2" transform="rotate(-90 110.9 80.2)">20pF</text>
<text x="117.8" y="109.6">1uF</text>
<text x="130.7" y="109.6">100nF</text>
<text x="199.8" y="149.9" transform="rotate(-90 199.8 149.9)">100nF</text>
<text x="70.2" y="160.1" transform="rotate(-90 70.2 160.1)">100nF</text>
</g>
<g font-size="1.4" fill="#008484">
<text x="224.7" y="32.9" transform="rotate(-90 224.7 32.9)">10k</text>
<text x="235.5" y="37" transform="rotate(-90 235.5 37)">CD1206-S01575</text>
<text x="241.9" y="55.8">ICSP-0</text>
<text x="72.4" y="66">N/A</text>
<text x="83.7" y="70.2" transform="rotate(-90 83.7 70.2)">0</text>
<text x="129.5" y="77.2" transform="rotate(-90 129.5 77.2)">1M</text>
<text x="65" y="80.6">500mA</text>
<text x="121.2" y="79.6" transform="rotate(-90 121.2 79.6)">16.00 MHz</text>
<text x="69.1" y="90.1">22</text>
<text x="69.1" y="96.4">22</text>
<text x="22.8" y="106.6">USB-MINI-B</text>
<text x="59" y="113.6" transform="rotate(-90 59 113.6)">CG0603MLC-05E</text>
<text x="69.1" y="113.6" transform="rotate(-90 69.1 113.6)">CG0603MLC-05E</text>
<text x="71.3" y="117.9">BLM21</text>
<text x="147.8" y="114.2">ATMEGA16U2-AU</text>
<text x="83.7" y="122.3" transform="rotate(-90 83.7 122.3)">0</text>
<text x="238" y="127.6" transform="rotate(-90 238 127.6)">USB-LED</text>
<text x="185.3" y="151.9" transform="rotate(-90 185.3 151.9)">1k</text>
<text x="245.2" y="154.9">N/A</text>
<text x="45.6" y="161.2" transform="rotate(-90 45.6 161.2)">10k</text>
<text x="55.8" y="160.8" transform="rotate(-90 55.8 160.8)">1k</text>
<text x="123.2" y="163.8">N/A</text>
<text x="173.9" y="163.7" transform="rotate(-90 173.9 163.7)">10k</text>
<text x="185.3" y="165.4" transform="rotate(-90 185.3 165.4)">100k</text>
<text x="209.3" y="168.8">74AHC1G126SE-7</text>
<text x="55.8" y="184.4" transform="rotate(-90 55.8 184.4)">100k</text>
<text x="105.3" y="184" transform="rotate(-90 105.3 184)">10k</text>
<text x="122" y="185.3">N/A</text>
<text x="79.2" y="186.6">74LVC2G126DC</text>
</g>
<g font-size="1.1" fill="#840000">
<text x="21.2" y="89.3">USB-B</text>
<text x="20.5" y="91.2">5</text>
<text x="25" y="91.2">1</text>
</g>
</svg>
